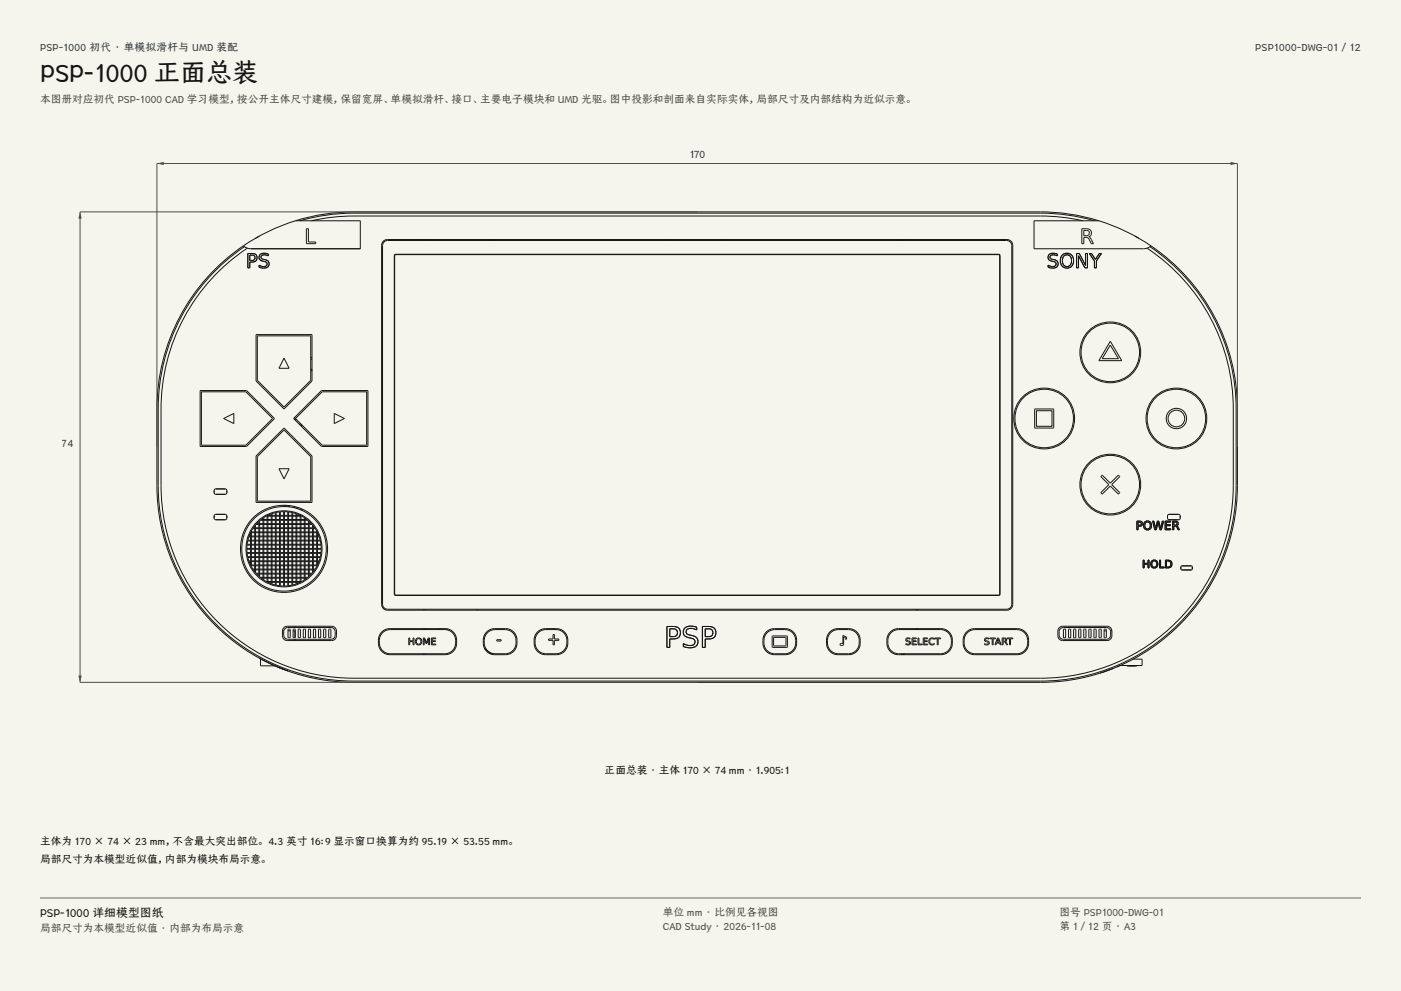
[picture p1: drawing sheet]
<svg xmlns="http://www.w3.org/2000/svg" width="420mm" height="297mm" viewBox="0 0 420 297" stroke-linecap="round" stroke-linejoin="round" font-family="sans-serif">
<g fill="#f5f4ed">
<path d="M0 0h420v297h-420z"/>
<path d="M12 12h396v275h-396z"/>
</g>
<g fill="none" stroke="#141413" stroke-width=".3">
<path d="M73 73.7a59.1 59.1 0 0 0-26 48.9v22.8a59.1 59.1 0 0 0 59.1 59.1h205.8a59.1 59.1 0 0 0 59.1-59.1v-22.8a59.1 59.1 0 0 0-26-48.9M73.3 73.9a58.7 58.7 0 0 0-25.9 48.7v22.8a58.7 58.7 0 0 0 58.7 58.7h205.8a58.7 58.7 0 0 0 58.7-58.7v-22.8a58.7 58.7 0 0 0-25.9-48.7M74.1 74.4a57.8 57.8 0 0 0-25.8 48.2v22.8a57.8 57.8 0 0 0 57.8 57.9h205.8a57.8 57.8 0 0 0 57.8-57.9v-22.8a57.8 57.8 0 0 0-25.8-48.2M74.3 76h1.3a1.29 1.29 0 0 1 1.5 1.3 1.29 1.29 0 0 1-1.5 1.2h-.7v1.8h-.6zM74.9 76.4h.7a.81 .81 0 0 1 .9 .9 .81 .81 0 0 1-.9 .8h-.7zM77.8 70.7l-1.2 .7M78.1 76.2l1.1-.3 1.2 .2v.6l-.4-.2a.96 .96 0 0 0-1.2-.1 .96 .96 0 0 0-.4 1.1l.4 .2a1.55 1.55 0 0 1 1.8 1.9 2.48 2.48 0 0 1-2.9 .5v-.6l.2 .1a1.26 1.26 0 0 0 2.1-.7 2.01 2.01 0 0 0-1.7-.8 1.12 1.12 0 0 1-.2-1.9zM88.6 66.2a59.1 59.1 0 0 1 17.5-2.7h205.8a59.1 59.1 0 0 1 17.5 2.7M88.6 66.2a59.1 59.1 0 0 0-15.6 7.5M88.6 66.2h19.4v8.4h-32.8l-1.4-.4-.8-.5M89.9 66.2l7.4-1.7 5-.5 3.8-.1h205.8l3.8 .1 5 .5 7.4 1.7M91.8 68.6h.7v3.9h2.1v.5h-2.8z"/>
<path d="M93.3 66.2l5.8-1 7-.5h205.8l7 .5 5.8 1M114.9 72.3l1.2-.5h185.8a1.71 1.71 0 0 1 1.7 1.7v107.7a1.71 1.71 0 0 1-1.7 1.7h-185.8a1.71 1.71 0 0 1-1.7-1.7v-107.7zM115 72.7l1.2-.6h185.6a1.52 1.52 0 0 1 1.5 1.5v107.5a1.52 1.52 0 0 1-1.5 1.5h-185.6a1.52 1.52 0 0 1-1.5-1.5v-107.5zM118.4 76.5l.3-.2 180.8 .1 .2 .3-.1 101.5-.3 .1h-180.8l-.2-.3zM118.4 76.3h181.2l.2 .3v101.7l-.4 .2-181-.1-.2-.3v-101.5zM127.1 71.8v.3M127.1 76.2v.1M127.5 71.8v.3M127.5 76.2v.1M143.5 76.2l-.1 .1M143.8 76.2l-.1 .1M147.3 71.8l-.5 .3"/>
<path d="M147.9 71.8l-.6 .3M200.9 71.8v.3M217.1 71.8v.3M270.1 71.8l.6 .3M270.7 71.8l.5 .3M274.2 76.2l.1 .1M274.5 76.2l.1 .1M314.6 76.2l1.1-.3 1.3 .2v.6l-.5-.2a.96 .96 0 0 0-1.2-.1 .96 .96 0 0 0-.4 1.1l.4 .2a1.55 1.55 0 0 1 1.8 1.9 2.48 2.48 0 0 1-2.9 .5v-.6l.2 .1a1.26 1.26 0 0 0 2.2-.7 2.01 2.01 0 0 0-1.7-.8 1.12 1.12 0 0 1-.3-1.9zM318.4 76.5a2.18 2.18 0 0 1 3.4 .7 2.18 2.18 0 0 1-1.5 3.1 2.25 2.25 0 0 1-2.3-1.2 2.25 2.25 0 0 1 .4-2.6zM319.1 76.6a1.49 1.49 0 0 1 1.7 .2 1.49 1.49 0 0 1 .4 1.7 1.39 1.39 0 0 1-1.6 1.4 1.39 1.39 0 0 1-1.1-1.8l.1-.7zM322.8 76h.7l1.9 3.6v-3.6h.6v4.3h-.8l-1.9-3.6v3.6h-.5zM324.3 68.6h1.4a1.25 1.25 0 0 1 1.4 .8 1.25 1.25 0 0 1-.7 1.5l.5 .5 .9 1.6h-.7l-.8-1.6-.7-.3h-.7v1.9h-.6z"/>
<path d="M324.9 69.1h.8a.8 .8 0 0 1 .9 .7 .8 .8 0 0 1-.9 .8h-.8zM326.6 76h.6l1.2 1.7 1.2-1.7h.6l-1.5 2.2v2.1h-.6v-2.1zM329.4 66.2a59.1 59.1 0 0 1 15.6 7.5M329.4 66.2h-19.4v8.4h32.8l1.4-.4 .8-.5M340.2 70.7l1.2 .7M60 117h13.9l8.4 8.4-8.4 8.4h-13.9zM60.4 117.4h13.3l8 8-8 8h-13.3zM76.8 100.3h16.7v13.9l-8.4 8.4-8.3-8.4zM77.1 100.7h16.1v13.3l-8.1 8-8-8zM85.1 107.3l1.6 3.1h-3.1zM93.2 110.7h.3v.4h-.3M93.2 107.6l.3 .1"/>
<path d="M93.2 107.1l.3 .1M332.9 102.3l3.4 5.8h-6.9zM332.9 103.4l2.4 4.1h-4.9zM67 125.4l3.1-1.5v3.1zM76.8 136.7l8.3-8.4 8.4 8.4v13.9h-16.7zM85.1 128.9l8.1 8v13.3h-16.1v-13.3zM88 125.4l8.4-8.4h13.9v16.8h-13.9zM88.3 125.1l.4 1M88.6 125.4l8-8h13.3v16h-13.3zM90 126.8v.6M90.4 127.3v.5M100.2 123.9l3.1 1.5-3.1 1.6z"/>
<path d="M310.2 122.6h5.7v5.7h-5.7zM310.7 123.1v4.6M310.7 127.8h4.6M310.7 123.1h4.6M315.4 123.1v4.6M64.3 146.8l.4-.3 3.1 .1 .2 .4-.1 .9-.4 .2h-3.1l-.2-.4zM64.3 154.4l.4-.3 3.1 .1 .2 .4-.1 .9-.4 .3-3.1-.1-.2-.4zM75.1 159.7l-.4 .9M75.1 159.7h20.1M75.1 159.6v.1M75.1 159.6v9.7M75.2 159.4l-.1 .2"/>
<path d="M75.2 159.4h19.9M75.4 159.1l-.2 .3M75.4 159.1v10.7M75.8 158.4l-.4 .7M75.8 158.4h18.7M76 158.2l-.2 .2M76 158.2h18.3M76.4 157.6l-.4 .6M76.4 157.6v13.7M76.6 157.3l-.2 .3M76.6 157.3v14.3M76.7 157.2l-.1 .1"/>
<path d="M76.7 157.2h16.9M77 156.9l-.3 .3M77 156.9h16.3M77.6 156.3l-.6 .6M77.6 156.3v16.4M77.8 156.1l-.2 .2M77.8 156.1v16.8M78 155.9l-.2 .2M78 155.9h14.3M78.3 155.7l-.3 .2M78.3 155.7h13.7M78.8 155.3l-.5 .4"/>
<path d="M78.8 155.3v18.4M79.1 155.1l-.3 .2M79.1 155.1v18.7M79.8 154.7l-.7 .4M79.8 154.7h10.7M80.1 154.6l-.3 .1M80.1 154.6v19.8M80.3 154.5l-.2 .1M80.3 154.5h9.7M80.3 154.4v.1M80.3 154.4v20.1M81.3 154l-1 .4"/>
<path d="M81.3 154v21M81.6 153.9l-.3 .1M81.6 153.9v21.1M82.5 153.6l-.9 .3M82.5 153.6v21.7M82.8 153.6h-.3M82.8 153.6v21.8M83.6 140.5h3.1l-1.6 3zM83.8 153.4l-1 .2M83.8 153.4v22.1M84 153.4h-.2M84 153.4v22.2"/>
<path d="M84.9 151.4l.3 .4M85 153.3h.3M85 153.3l-1 .1M85 153.3v22.3M85.3 153.3l1 .1M85.3 153.3v22.3M85.3 151.4l.1 .3 .2-.3M85.9 151.5l-.2 .3M86.3 153.4h.2M86.3 153.4v22.2M86.5 151.5l-.1 .4M86.5 153.4l1 .2"/>
<path d="M86.5 153.4v22.1M86.8 151.9h.1M86.8 151.5v.4M87.5 153.6h.2M87.5 153.6v21.8M87.7 153.6l1 .3M87.7 153.6v21.7M88.1 151.8v.4M88.4 151.8v.4M88.7 153.9l.3 .1M88.7 153.9v21.1M89 152v.4"/>
<path d="M89 154l1 .4M89 154v21M89.3 152.1l.1 .4M89.3 152.1h.1M90 154.4v.1M90 154.4v20.1M90 154.5l.2 .1M90.2 154.6l.3 .1M90.2 154.6v19.8M90.4 152.5l-.3 .3M90.5 154.7l.7 .4M90.7 152.7l-.3 .3"/>
<path d="M91.2 155.1l.3 .2M91.2 155.1v18.7M91.5 155.3l.5 .4M91.5 155.3v18.4M92 155.7l.3 .2M92.3 155.9l.2 .2M92.5 156.1l.2 .2M92.5 156.1v16.8M92.7 156.3l.6 .6M92.7 156.3v16.4M93.3 156.9l.3 .3M93.6 157.2l.1 .1"/>
<path d="M93.7 157.3l.2 .3M93.7 157.3v14.3M93.9 157.6l.4 .6M93.9 157.6v13.7M94.3 158.2l.2 .2M94.5 158.4l.4 .7M94.9 159.1l.2 .3M94.9 159.1v10.7M95.1 159.4l.1 .2M95.2 159.6v.1M95.2 159.6v9.7M95.2 159.7l.4 .9"/>
<path d="M330.1 142.8l.4-.3 2.4 2.3 2.4-2.3 .3 .4-2.3 2.3 2.3 2.5-.4 .3-2.3-2.3-2.5 2.3-.3-.4 2.3-2.4zM340.8 156.2h.8a.85 .85 0 0 1 .9 1.1 .85 .85 0 0 1-1.3 .4v1.1h-.4zM341.2 156.5h.4a.49 .49 0 0 1 .5 .4 .49 .49 0 0 1-.5 .5h-.4zM343.1 156.5a1.26 1.26 0 0 1 1.8 .1 1.26 1.26 0 0 1-.1 1.8 1.26 1.26 0 0 1-1.8-.1l-.2-1.1zM343.4 156.7a1 1 0 0 1 1.5 .5 1 1 0 0 1-.9 1.3 1.11 1.11 0 0 1-.6-1.8zM345.5 156.2h.4l.5 2.2 .6-2.2h.4l.5 2.2 .6-2.2h.3l-.6 2.6h-.5l-.5-2.3-.6 2.3h-.4zM349.3 156.2h1.6v.3h-1.3v.7h1.3v.3h-1.3v1h1.4v.3h-1.7zM350.1 154.4l.4-.3 3.1 .1 .2 .4-.1 .9-.4 .3-3.1-.1-.2-.4zM351.5 156.2h.8a.73 .73 0 0 1 .9 .5 .73 .73 0 0 1-.4 .9l.8 1.2h-.4l-.5-.9-.4-.2h-.4v1.1h-.4zM351.9 156.5h.4a.46 .46 0 0 1 .5 .4 .46 .46 0 0 1-.5 .5h-.4zM74 164.4v.2M74 164.6l.1 1"/>
<path d="M74 164.4h22.3M74 164.6h22.3M74.1 163.4l-.1 1M74.1 165.6v.2M74.1 163.4h22.1M74.1 165.6h22.1M74.1 163.1v.3M74.1 165.8l.2 1M74.1 163.1h22.1M74.1 165.8h22.1M74.3 162.1l-.2 1M74.3 166.8v.3"/>
<path d="M74.3 162.1h21.7M74.3 166.8h21.7M74.3 161.9v.2M74.3 167.1l.3 1M74.3 161.9h21.7M74.3 167.1h21.7M74.6 160.9l-.3 1M74.6 168.1l.1 .2M74.6 168.1h21.1M74.6 160.9h21.1M74.7 160.6l-.1 .3M74.7 168.3l.4 1"/>
<path d="M74.7 160.6h20.9M74.7 168.3h20.9M75.1 169.3h.1M75.1 169.3h20.1M75.1 169.3l.1 .3M75.2 169.6l.2 .2M75.2 169.6h19.9M75.4 169.8l.4 .8M75.8 170.6l.2 .2M75.8 170.6h18.7M76 170.8l.4 .5M76 170.8h18.3"/>
<path d="M76.4 171.3l.2 .3M76.6 171.6l.1 .2M76.7 171.8l.3 .2M76.7 171.8h16.9M77 172l.6 .7M77 172h16.3M77.6 172.7l.2 .2M77.8 172.9l.2 .1M78 173l.3 .3M78 173h14.3M78.3 173.3l.5 .4M78.3 173.3h13.7"/>
<path d="M78.8 173.7l.3 .1M79.1 173.8l.7 .5M79.8 174.3l.3 .1M79.8 174.3h10.7M80.1 174.4l.2 .1M80.3 174.5h.1M80.3 174.5h9.7M80.3 174.5l1 .5M81.3 175h.3M81.6 175l.9 .3M82.5 175.3l.3 .1M82.8 175.4l1 .1"/>
<path d="M83.8 175.5l.2 .1M84 175.6h1M85 175.6h.3M86.3 175.6h-1M86.5 175.5l-.2 .1M87.5 175.4l-1 .1M87.7 175.3l-.2 .1M88.7 175l-1 .3M89 175h-.3M90 174.5l-1 .5M90 174.5h.1M90.2 174.4l-.2 .1"/>
<path d="M90.5 174.3l-.3 .1M91.2 173.8l-.7 .5M91.5 173.7l-.3 .1M92 173.3l-.5 .4M92.3 173l-.3 .3M92.5 172.9l-.2 .1M92.7 172.7l-.2 .2M93.3 172l-.6 .7M93.6 171.8l-.3 .2M93.7 171.6l-.1 .2M93.9 171.3l-.2 .3M94.3 170.8l-.4 .5"/>
<path d="M94.5 170.6l-.2 .2M94.9 169.8l-.4 .8M95.1 169.6l-.2 .2M95.2 169.3l-.1 .3M95.2 169.3h.1M95.6 160.6l.1 .3M95.6 168.3l-.4 1M95.7 160.9l.3 1M95.7 168.1l-.1 .2M96 161.9v.2M96 167.1l-.3 1M96 162.1l.2 1"/>
<path d="M96 166.8v.3M96.2 163.1v.3M96.2 165.8l-.2 1M96.2 163.4l.1 1M96.2 165.6v.2M96.3 164.6l-.1 1M96.3 164.4v.2M127.1 178.3v.2M127.5 178.3v.2M143 178.3v.2M143.3 178.3v.2M274.7 178.3v.2"/>
<path d="M275 178.3v.2M342.7 167.9h.3v.9h1.2v-.9h.3v2.3h-.3v-1.1h-1.2v1.1h-.3zM345.5 168.3a.83 .83 0 0 1 1.3 .7 .83 .83 0 0 1-1.3 .7l-.2-.7zM347.6 167.9h.3v2h1.2v.3h-1.5zM349.4 167.9a1.35 1.35 0 0 1 1.4 .1 1.35 1.35 0 0 1 .5 1.4l-.5 .6-1.4 .2zM349.7 168.1a.97 .97 0 0 1 1.3 .9 .97 .97 0 0 1-1.3 .9zM354 169.7l3.1-.1 .3 .1v.8l-.3 .3h-2.8l-.3-.3zM77.7 197.2l5.5 2.7M78.1 197.4v2.1l4.5 .1M83.1 199.8l.1 .1M83.2 199.9l3.1 1.2-.3-.1M83.4 200h.1"/>
<path d="M83.4 200l.7 .2M84.7 189.1h.4M85.3 188l.8-.3h13.3a1.43 1.43 0 0 1 1.5 1.4v1.4a1.43 1.43 0 0 1-1.5 1.5h-13.3a1.43 1.43 0 0 1-1.4-1.5v-1.8zM85.3 188.6l1-.5h12.9a1.24 1.24 0 0 1 1.3 1.2 1.9 1.9 0 0 1-.5 2.1l-.8 .2h-12.9a1.24 1.24 0 0 1-1.2-1.2zM86.3 189.1h.7M86.4 188.6l.6 .1v2.2l-.2 .2-.5-.2zM87.9 189.1h.5v2M87.9 188.6l.6 .1v2.2l-.2 .2-.4-.2zM88.4 187.7l.2 .4M88.4 191.6v.4l.2-.4M89.4 188.6l.7 .1v2.2l-.2 .2-.5-.2zM90.8 187.7l.1 .4"/>
<path d="M90.9 191.6l-.1 .4M91 188.6l.6 .1v2.2l-.2 .2-.5-.2zM92.5 188.6l.6 .1v2.2l-.2 .2-.5-.2zM94 188.6l.6 .1v2.2l-.2 .2-.4-.2zM95.5 188.6l.7 .1v2.2l-.2 .2-.5-.2zM97.1 188.6l.6 .1v2.2l-.2 .2-.5-.2zM98.6 188.6l.6 .1v2.2l-.2 .2-.5-.2zM114.4 189.4a3.4 3.4 0 0 1 2.5-1h16.6a4 4 0 0 1 3.4 3.3 4 4 0 0 1-2.1 4.2l-1.3 .3h-16.6a3.8 3.8 0 0 1-3.4-5.1zM114.7 189.6a3.2 3.2 0 0 1 2.3-.9h16.4a3.6 3.6 0 0 1 3.2 3.6 3.6 3.6 0 0 1-3.2 3.6h-16.4a3.7 3.7 0 0 1-3.2-2.4 3.7 3.7 0 0 1 .9-3.9zM122.5 191.2h.3v.8h1v-.8h.3v2.1h-.3v-1h-1v1h-.3zM126.9 191.2h.4l.5 1.4 .6-1.4h.4v2.1h-.3v-1.8l-.5 1.4h-.3l-.5-1.4v1.8h-.3zM127.1 182.6v.3"/>
<path d="M127.1 188.4v.3M127.1 195.9v.3M127.5 182.6v.3M127.5 188.4v.3M127.5 195.9v.3M129.3 191.2h1.3v.2h-1v.6h1v.3h-1v.7h1.1v.3h-1.4zM131.7 188.4l-.2 .3M133.9 188.4l.2 .4M143 182.6v.3M143.3 182.6v.3M145.2 194.2l1.2 1.1 1.4 .9M145.9 189.4a3.4 3.4 0 0 1 2.4-1 7 7 0 0 1 5.2 .6 4.2 4.2 0 0 1-.6 6.9 12.2 12.2 0 0 1-5.3 .2 4 4 0 0 1-2.4-5.6z"/>
<path d="M146.1 189.6a3.2 3.2 0 0 1 2.3-.9 6.6 6.6 0 0 1 4.9 .5 3.7 3.7 0 0 1 1.4 4 3.7 3.7 0 0 1-3.2 2.7 6.6 6.6 0 0 1-4.9-.5 4.1 4.1 0 0 1-.5-5.8zM148.9 191.7h1.3v.4h-1.3zM161.1 189.4a3.4 3.4 0 0 1 2.5-1 7 7 0 0 1 5.1 .6 4.2 4.2 0 0 1-.6 6.9 12.2 12.2 0 0 1-5.2 .2 4 4 0 0 1-2.5-5.6zM161.4 189.6a3.2 3.2 0 0 1 2.3-.9 6.6 6.6 0 0 1 4.8 .5 3.7 3.7 0 0 1 1.4 4 3.7 3.7 0 0 1-3.2 2.7 6.6 6.6 0 0 1-4.9-.5 4.1 4.1 0 0 1-.4-5.8zM165.8 190.2h.4v1.3h1.3v.4h-1.3v1.4h-.4v-1.4h-1.3v-.4h1.3zM199.9 187.8h1.9a1.89 1.89 0 0 1 2.2 1.8 1.89 1.89 0 0 1-2.2 1.9h-1v2.5h-.9zM200.8 188.5h1a1.17 1.17 0 0 1 1.3 1.1 1.17 1.17 0 0 1-1.3 1.2h-1zM205.4 188.1a4 4 0 0 1 3.5-.1v.8l-.7-.3a1.76 1.76 0 0 0-2.5 .9 1.4 1.4 0 0 0 1.7 1 1.89 1.89 0 0 1 1.8 2.2 1.89 1.89 0 0 1-2.4 1.5l-1.9-.3v-.9l.5 .2a2.29 2.29 0 0 0 2.9-.4 1.34 1.34 0 0 0-1.7-1.6 1.72 1.72 0 0 1-1.7-1 1.72 1.72 0 0 1 .5-2zM210.6 187.8h1.9a1.89 1.89 0 0 1 2.1 1.8 1.89 1.89 0 0 1-2.1 1.9h-1.1v2.5h-.8zM211.4 188.5h1.1a1.17 1.17 0 0 1 1.2 1.1 1.17 1.17 0 0 1-1.2 1.2h-1.1zM229.7 189.4a3.4 3.4 0 0 1 2.5-1 7 7 0 0 1 5.1 .6 4.2 4.2 0 0 1-.6 6.9 12.2 12.2 0 0 1-5.2 .2 4 4 0 0 1-2.5-5.6zM230 189.6a3.2 3.2 0 0 1 2.2-.9 6.6 6.6 0 0 1 4.9 .5 3.7 3.7 0 0 1 1.4 4 3.7 3.7 0 0 1-3.2 2.7 6.6 6.6 0 0 1-4.9-.5 4.1 4.1 0 0 1-.4-5.8z"/>
<path d="M231.5 190.6h4.5v3.4h-4.5zM231.9 191h3.7v2.6h-3.7zM248.8 189.4a3.4 3.4 0 0 1 2.4-1 7 7 0 0 1 5.2 .6 4.2 4.2 0 0 1-.6 6.9 12.2 12.2 0 0 1-5.3 .2 4 4 0 0 1-2.5-5.6zM249 189.6a3.2 3.2 0 0 1 2.3-.9 6.6 6.6 0 0 1 4.9 .5 3.7 3.7 0 0 1 1.4 4 3.7 3.7 0 0 1-3.3 2.7 6.6 6.6 0 0 1-4.8-.5 4.1 4.1 0 0 1-.5-5.8zM252.7 190.4v2.5l-.8 .1a.51 .51 0 0 0 .5 .5 .51 .51 0 0 0 .5-.4v-2.2l.7 .3-.1 .5M252.7 190.4l.2 .1a.73 .73 0 0 1 .7 .4 .73 .73 0 0 1 0 .8M252.7 190.4h.1M253.5 191.7h.1M266.9 189.4a3.4 3.4 0 0 1 2.4-1h12.8a4 4 0 0 1 3.5 3.3 4 4 0 0 1-2.2 4.2l-1.3 .3h-12.8a3.8 3.8 0 0 1-3.4-5.1zM267.1 189.6a3.2 3.2 0 0 1 2.3-.9h12.6a3.6 3.6 0 0 1 3.2 3.6 3.6 3.6 0 0 1-3.2 3.6h-12.6a3.7 3.7 0 0 1-3.2-2.4 3.7 3.7 0 0 1 .9-3.9zM270.7 195.9l-.6 .3M271.2 195.9l-.5 .3"/>
<path d="M271.7 191.3l.8-.1 .4 .1v.2a.48 .48 0 0 0-.7-.2 .48 .48 0 0 0-.2 .7 .74 .74 0 0 1 1 .9 .74 .74 0 0 1-1.3 .3l-.2-.3a.53 .53 0 0 0 .8 .3 .53 .53 0 0 0 .2-.8 .68 .68 0 0 1-.8-.3 .68 .68 0 0 1 0-.8zM273.4 191.2h1.3v.2h-1v.6h1v.3h-1v.7h1v.3h-1.3zM274.7 182.6v.3M274.7 188.4v.3M275 182.6v.3M275 188.4v.3M275.2 191.2h.3v1.8h1v.3h-1.3zM276.8 191.2h1.3v.2h-1.1v.6h1v.3h-1v.7h1.1v.3h-1.3zM278.7 191.5a.8 .8 0 0 1 1.4 .2 .81 .81 0 0 0-1.1 0 .81 .81 0 0 0 0 1.1 .81 .81 0 0 0 1.1 0 .82 .82 0 0 1-.8 .5 .82 .82 0 0 1-.7-.5l-.1-.9zM280.2 191.2h1.8v.2h-.8v1.9h-.2v-1.9h-.8zM283.9 188.9l-.1 .4M284.9 190.6h.4"/>
<path d="M289.7 189.4a3.4 3.4 0 0 1 2.5-1h12.7a4 4 0 0 1 3.5 3.3 4 4 0 0 1-2.1 4.2l-1.4 .3h-12.7a3.8 3.8 0 0 1-3.4-5.1zM290 189.6a3.2 3.2 0 0 1 2.3-.9h12.5a3.6 3.6 0 0 1 3.3 3.6 3.6 3.6 0 0 1-3.3 3.6h-12.5a3.7 3.7 0 0 1-3.2-2.4 3.7 3.7 0 0 1 .9-3.9zM295.3 191.3l.8-.1 .3 .1v.2a.48 .48 0 0 0-.6-.2 .48 .48 0 0 0-.2 .7 .74 .74 0 0 1 .9 .9 .74 .74 0 0 1-1.2 .3l-.2-.3a.53 .53 0 0 0 .8 .3 .53 .53 0 0 0 .2-.8 .68 .68 0 0 1-.8-.3 .68 .68 0 0 1 0-.8zM296.7 191.2h1.8v.2h-.8v1.9h-.2v-1.9h-.8zM299 191.2h.4l.7 2.1h-.2l-.2-.6h-1l-.2 .6h-.2zM299.2 191.5l.4 1h-.8zM300.4 191.2h.7a.58 .58 0 0 1 .6 .4 .58 .58 0 0 1-.3 .7l.6 1h-.3l-.3-.7-.4-.2h-.3v.9h-.3zM300.7 191.4h.4a.37 .37 0 0 1 .4 .4 .37 .37 0 0 1-.4 .4h-.4zM301.9 191.2h1.8v.2h-.8v1.9h-.3v-1.9h-.7zM317.7 188l.9-.3h13.3a1.43 1.43 0 0 1 1.4 1.4v1.4a1.43 1.43 0 0 1-1.4 1.5h-13.3a1.43 1.43 0 0 1-1.5-1.5l.1-1.8zM318 188.3l.8-.2h12.9a1.24 1.24 0 0 1 1.2 1.2 1.9 1.9 0 0 1-.5 2.1l-.7 .2h-12.9a1.24 1.24 0 0 1-1.3-1.2 1.9 1.9 0 0 1 .5-2.1zM318.9 188.6l.6 .1v2.2l-.2 .2-.5-.2z"/>
<path d="M320.4 188.6l.6 .1v2.2l-.2 .2-.5-.2zM321.9 188.6l.6 .1v2.2l-.2 .2-.5-.2zM323.4 188.6l.6 .1v2.2l-.2 .2-.4-.2zM325 188.6l.6 .1v2.2l-.2 .2-.5-.2zM326.5 188.6l.6 .1v2.2l-.2 .2-.5-.2zM328 188.6l.6 .1v2.2l-.2 .2-.5-.2zM329.5 188.6l.6 .1v2.2l-.2 .2-.4-.2zM330.2 191.6v.4M331 189.1h.7M331 188.6l.7 .1v2.2l-.2 .2-.5-.2zM332.9 189.1h.4M337.9 199.5h2.8v.1h-2.8z"/>
<path d="M339.7 197.5h2.7v2h-6.6l-1 .4M84.5 200.4h.1M84.7 200.5h.1M84.7 200.5l.6 .2M85.7 200.8v.1M85.8 200.9h.1M329.8 201.7h.1M333 200.6l-2.7 1M333 200.6h.1M333.1 200.6h-.1M333.7 200.3l-.6 .3"/>
<circle cx="332.8" cy="105.6" r="9.1"/>
<circle cx="332.8" cy="105.6" r="8.8"/>
<circle cx="310.7" cy="127.7" r=".04"/>
<circle cx="310.7" cy="123.1" r=".04"/>
<circle cx="313" cy="125.4" r="9.1"/>
<circle cx="313" cy="125.4" r="8.8"/>
<circle cx="315.3" cy="127.7" r=".04"/>
<circle cx="315.3" cy="123.1" r=".04"/>
<circle cx="352.6" cy="125.4" r="9.1"/>
<circle cx="352.6" cy="125.4" r="8.8"/>
<circle cx="352.7" cy="125.4" r="3.1"/>
<circle cx="352.7" cy="125.4" r="2.5"/>
<circle cx="332.8" cy="145.2" r="9.1"/>
<circle cx="332.8" cy="145.2" r="8.8"/>
<circle cx="85.1" cy="164.5" r="13.1"/>
<circle cx="85.1" cy="164.5" r="12.7"/>
<circle cx="85.1" cy="164.5" r="11.4"/>
<circle cx="346" cy="169.1" r="1.16"/>
<circle cx="125.5" cy="192.2" r="1.03"/>
<circle cx="125.5" cy="192.2" r=".78"/>
</g>
<path d="M47 134v-85h324v85" fill="none" stroke="#504e49" stroke-width=".3"/>
<g fill="#504e49">
<path d="M47 49l2.1-.5v1z"/>
<path d="M368.9 48.5l2.1 .5-2.1 .5z"/>
</g>
<path d="M209 63.5h-185v141h185" fill="none" stroke="#504e49" stroke-width=".3"/>
<g fill="#504e49">
<path d="M24 63.5l.5 2h-1z"/>
<path d="M23.5 202.5h1l-.5 2z"/>
</g>
<path d="M12 269.3h396zM12 269h396v.3h-396z" fill-rule="evenodd" fill="#504e49"/>
<text font-size="7.8" fill="#141413" x="12" y="24.7">PSP-1000 正面总装</text>
<text font-size="3.5" fill="#141413" x="12" y="274.9">PSP-1000 详细模型图纸</text>
<g font-size="3.2" fill="#1b365d">
<text x="12" y="15.3">PSP-1000 初代 · 单模拟滑杆与 UMD 装配</text>
<text x="376.3" y="15.3">PSP1000-DWG-01 / 12</text>
<text x="206.6" y="47.4">170</text>
<text x="18.5" y="134">74</text>
</g>
<g font-size="3.2" fill="#504e49">
<text x="12" y="30.9">本图册对应初代 PSP-1000 CAD 学习模型，按公开主体尺寸建模，保留宽屏、单模拟滑杆、接口、主要电子模块和 UMD 光驱。图中投影和剖面来自实际实体，局部尺寸及内部结构为近似示意。</text>
<text x="198.7" y="274.5">单位 mm · 比例见各视图</text>
<text x="317.6" y="274.5">图号 PSP1000-DWG-01</text>
<text x="12" y="279.3">局部尺寸为本模型近似值 · 内部为布局示意</text>
<text x="198.7" y="278.8">CAD Study · 2026-11-08</text>
<text x="317.6" y="278.8">第 1 / 12 页 · A3</text>
</g>
<g font-size="3.2" fill="#141413">
<text x="181.3" y="232">正面总装 · 主体 170 × 74 mm · 1.905:1</text>
<text x="12" y="253.3">主体为 170 × 74 × 23 mm，不含最大突出部位。 4.3 英寸 16:9 显示窗口换算为约 95.19 × 53.55 mm。</text>
<text x="12" y="258.6">局部尺寸为本模型近似值，内部为模块布局示意。</text>
</g>
</svg>
